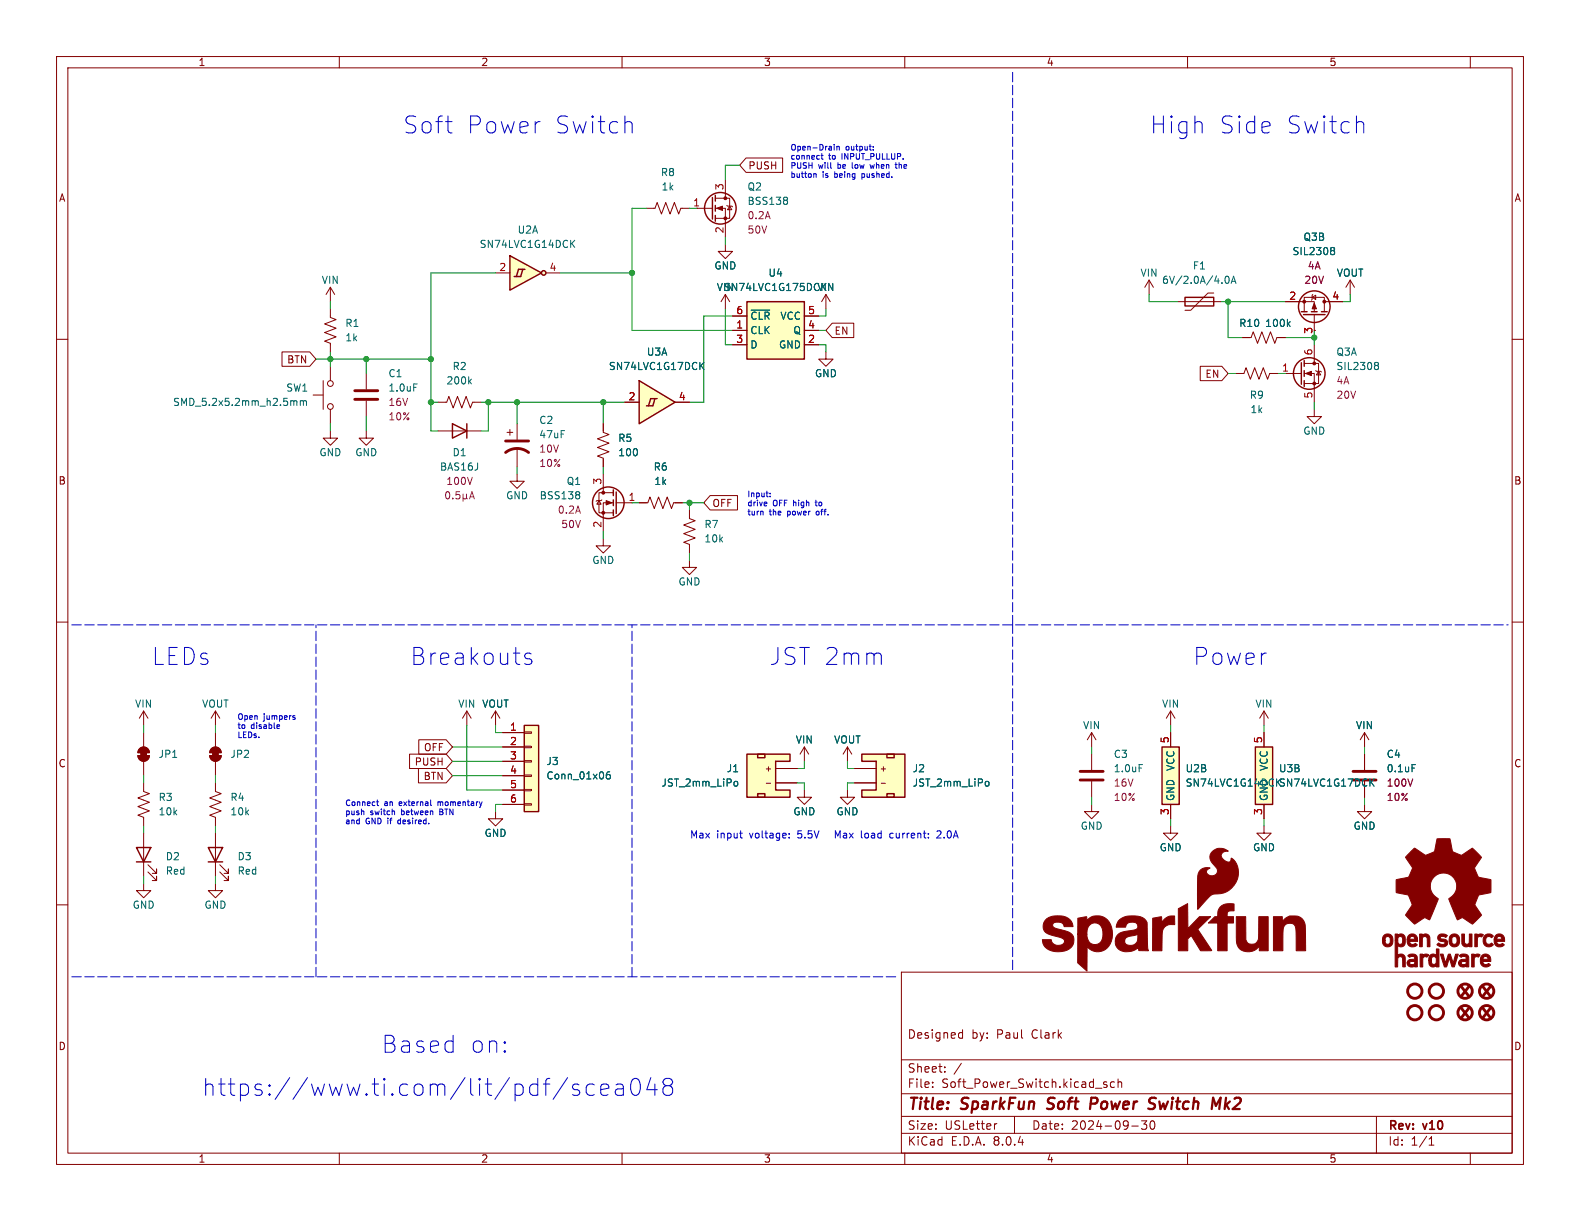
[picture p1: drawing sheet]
<svg xmlns="http://www.w3.org/2000/svg" width="279mm" height="216mm" viewBox="0 0 279 216" stroke-linecap="round" stroke-linejoin="round" font-family="sans-serif">
<g fill="none" stroke="#840000" stroke-width=".18">
<path d="M10 10h259.4v195.9h-259.4zM12 12h255.4v191.9h-255.4zM60 10v2M110 10v2M160 10v2M210 10v2M260 10v2M10 60h2M58.4 54.6v1.5l1 .4-2 .8 2 .7-2 .8 2 .8-2 .7 1 .4v1.5M58.4 50.8l-.7 1.3M58.4 50.8v2.5M58.4 50.8l.8 1.3"/>
<path d="M267.4 60h2M58.4 76.2v1.3h1.3l-1.3 1.2-1.3-1.2h1.3M64.8 76.2v1.3h1.2l-1.2 1.2-1.3-1.2h1.3M64.8 66v2.8M64.8 70.9v2.8M106.7 74.9v1.6l1 .3-2 .8 2 .8-2 .7 2 .8-2 .7 1 .4v1.6M113 88.9h1.6l.3-1 .8 2 .8-2 .7 2 .8-2 .7 2 .4-1h1.5M10 110h2M267.4 110h2M142.2 132.1l-.7 1.3M142.2 132.1v2.5M142.2 132.1l.8 1.3"/>
<path d="M10 160h2M267.4 160h2M159.4 171.9h108v32h-108zM159.4 197.4h108M159.4 193.4h108M159.4 187.4h108M164.9 192.1v.2M164.9 191.4v.1M167.1 189.4v.2M167.1 188.7v.1M169.8 182.6l.4 .1M170 188l-1.3 1.9"/>
<path d="M170.2 182.1v1.5M170.2 183.5l-.4 .1M176.3 198.7l-.3 .1M179.4 197.4v3M195.7 191.4l-.3-.1-.3 .2 .1 .2 .5 .2v.3h-.6M197.1 191.4l-.5-.1-.2 .3v.4l.1 .2h.6M197.7 191.4l.2-.1 .4 .1 .1 .9M197.7 190.8v1.5M200.1 199.1h1.2M201.9 198.2h.9l-.5 .6 .4 .1v.6l-.2 .2h-.4l-.2-.2M203.6 198.3l.1-.1a.81 .81 0 0 1 .6 .6 .81 .81 0 0 1-.3 .8l-.1 .1a.81 .81 0 0 1-.6-.6 .81 .81 0 0 1 .3-.8zM243.4 197.4v6.5"/>
<path d="M60 203.9v2M110 203.9v2M159.4 200.4h108M160 203.9v2M210 203.9v2M252.7 202.5h.9M252.7 201.4l.4-.4v1.5M260 203.9v2"/>
</g>
<path d="M185.1 196l.3 .1M185.4 194.3l-.1 .2 .1 .4M193.8 194.1h-.8l-.3 2M193.8 195.1l-.9 .1M203.7 194.1l.7 .1M203.9 195.2a.46 .46 0 0 1 .3 .4 .46 .46 0 0 1-.2 .4M215 195.5l.9-1.4-.3 2M216.8 194.1l-.2 2M217.5 194.8l-.9 .7" fill="none" stroke="#840000" stroke-width=".4"/>
<path d="M62.7 70.6h4.1M62.7 69.1h4.1" fill="none" stroke="#840000" stroke-width=".51"/>
<path d="M73.2 67.9h.6" fill="none" stroke="#006464" stroke-width=".18"/>
<g fill="#ffffc2">
<path d="M114.3 71.8h1.1z"/>
<path d="M115.1 70.5h1.1z"/>
<path d="M113 67.3l6.4 3.8-6.4 3.8z"/>
</g>
<path d="M113 67.3l6.4 3.8-6.4 3.8zM115.8 70.5l-.4 1.3h-1.1M116.2 70.5h-1.1l-.4 1.3" fill="none" stroke="#840000" stroke-width=".25"/>
<path d="M110.5 71.1h2.5M119.4 71.1h2.5" fill="none" stroke="#840000" stroke-width=".18"/>
<path d="M123.9 64.6l.6 .7M124.5 64.1l-.7 .7" fill="none" stroke="#006464" stroke-width=".18"/>
<path d="M132.1 133.4h7.6v1.2h-2.5v5.1h2.5v1.3h-7.6z" fill="#ffffc2"/>
<g fill="none" stroke="#840000" stroke-width=".25">
<path d="M126 34.9v3.8M126.5 34.5v1.1M126.5 36.3v1M126.5 38.1v1M209.5 52.6h5.1v1.5h-5.1zM132.1 133.4h7.6v1.2h-2.5v5.1h2.5v1.3h-7.6zM134 133.4h1.3v.6h-1.3zM134 140.3h1.3v.7h-1.3z"/>
<circle cx="127.4" cy="36.8" r="2.79"/>
</g>
<g fill="none" stroke="#840000" stroke-width=".18">
<path d="M114.3 36.8h1.5l.4-1 .8 2 .7-2 .8 2 .8-2 .7 2 .4-1h1.5M123.2 36.8h2.8M126.5 36.8h1.8v5.1M126.5 35.1h2.5v3.5h-2.5M128.3 31.8v3.3M128.5 36.3l.2 .1h.7l.1 .2M129 36.4l.4 .7h-.7zM128.3 43.2v1.3h1.2l-1.2 1.2-1.3-1.2h1.3M128.3 52.1v2.5M128.3 52.1l-.8 1.2M128.3 52.1l.7 1.2M203.2 49.5l-.8 1.3"/>
<path d="M203.2 49.5v2.6M203.2 49.5l.8 1.3M208.3 53.3h7.6M214.6 51.8h-1l-3 3.1h-1.1M55.4 69.9h1.7M57.1 67.3v5.1M58.4 64.8v2.5M58.4 72.4v2.5M91.4 83.8v1.3h1.3l-1.3 1.3-1.2-1.3h1.2M82.5 125.7l-.7 1.3M82.5 125.7v2.6M82.5 125.7l.8 1.3"/>
<path d="M87.6 125.7l-.7 1.3M87.6 125.7v2.6M87.6 125.7l.8 1.3M135.5 138.5h.8M137.2 138.4h3.8M137.2 135.9h3.8M25.4 156.2v1.3h1.3l-1.3 1.3-1.3-1.3h1.3"/>
<circle cx="58.4" cy="71.9" r=".51"/>
<circle cx="58.4" cy="67.8" r=".51"/>
</g>
<path d="M139 34.9l.3 .2-.3 .3 .3 .3v.2l-.3 .2M216.7 49l.2-.2a.68 .68 0 0 1 .5 .7 .68 .68 0 0 1-.5 .6l-.2-.1-.1-.4zM217.7 50.1l.4-1.3 .5 1.3M217.8 49.7h.6M52 70.9h.4l.1 .8M53.1 71l.4-.1 .2 .1M53.1 70.9v.8M53.7 71l.1-.1h.3l.1 .8M53.7 71v.7M129.9 138.2h.3l.3 .2-.1 .5-.2 .1-.3-.1" fill="none" stroke="#006464" stroke-width=".18"/>
<g fill="#840000" stroke="#840000" stroke-width=".18">
<path d="M126.7 36.8l1.1-.4v.8z"/>
<circle cx="128.3" cy="38.6" r=".25"/>
<circle cx="128.3" cy="35.1" r=".25"/>
</g>
<path d="M132.1 53.3h10.1v10.2h-10.1z" fill="#ffffc2"/>
<path d="M132.1 53.3h10.1v10.2h-10.1z" fill="none" stroke="#840000" stroke-width=".25"/>
<g fill="none" stroke="#840000" stroke-width=".18">
<path d="M129.5 58.4h2.6M129.5 55.9h2.6M142.2 58.4h2.6M142.2 55.9h2.6M238.8 49.5l-.8 1.3M238.8 49.5v2.6M238.8 49.5l.7 1.3M77.5 71.1h1.5l.4-1 .7 2 .8-2 .8 2 .7-2 .8 2 .4-1h1.5M129.5 61h2.6M142.2 61h2.6M121.9 99.1v1.2h1.3l-1.3 1.3-1.3-1.3h1.3M121.9 90.2v1.5l1 .4-2 .7 2 .8-2 .8 2 .7-2 .8 1 .4v1.5"/>
<path d="M25.4 125.7l-.8 1.3M25.4 125.7v2.6M25.4 125.7l.8 1.3M193 129.5l-.7 1.3M193 129.5v2.6M193 133.4v2.7M193 138.2v2.8M193 129.5l.8 1.3"/>
</g>
<path d="M132.8 54.8h3.3M83 67.4l.4 .5M83.4 67l-.5 .5M201.4 135.2h.6" fill="none" stroke="#006464" stroke-width=".18"/>
<path d="M191 137.9h4.1M191 136.4h4.1" fill="none" stroke="#840000" stroke-width=".51"/>
<g fill="#ffffc2">
<path d="M90.9 48.9h1.2z"/>
<path d="M91.7 47.6h1.1z"/>
<path d="M90.2 45.2l5.6 3.1-5.6 3z"/>
</g>
<circle cx="96.1" cy="48.3" r=".4" fill="#ffffc2" stroke="#ffffc2" stroke-width=".18"/>
<g fill="none" stroke="#840000" stroke-width=".25">
<path d="M90.2 45.2l5.6 3.1-5.6 3zM92.5 47.6l-.4 1.3h-1.2M92.8 47.6h-1.1l-.4 1.3M230.1 55.1h1M230.5 55.6h3.8M231.9 55.1h1M233.7 55.1h1M80 74.9l2.5 1.3-2.5 1.3zM82.5 74.9v2.6M230.1 64.1v3.8M230.6 63.8v1M230.6 65.5v1"/>
<path d="M230.6 67.3v1M108.5 86.6v1M108.5 88.4v1M108.5 90.2v1M109 87v3.8"/>
<circle cx="96.1" cy="48.3" r=".4"/>
<circle cx="232.4" cy="54.2" r="2.79"/>
<circle cx="231.5" cy="66" r="2.79"/>
<circle cx="107.6" cy="88.9" r="2.79"/>
</g>
<g fill="none" stroke="#840000" stroke-width=".18">
<path d="M87.6 48.3h2.6M96.5 48.3h2.6M146 52.1l-.7 1.2M146 52.1v2.5M146 52.1l.8 1.2M219.7 59.7h1.5l.4-1 .8 2 .7-2 .8 2 .8-2 .7 2 .4-1h1.5M227.3 53.3h5.1v1.8M230.6 55.1v-2.5h3.6v2.5M232 52.6l.7-.4v.8zM232.2 52.1l-.2 .1v.8l-.1 .1M232.4 55.6v2.8M234.2 53.3h3.3"/>
<path d="M77.5 76.2h7.6M89.7 76.5h1M90.2 75.9v1.1M91.4 74.9v2.8M91.4 79.2v3.4M146 62.2v1.3h1.3l-1.3 1.3-1.2-1.3h1.2M218.4 66h1.6l.3-1 .8 2.1 .8-2.1 .7 2.1 .8-2.1 .8 2.1 .3-1.1h1.6M227.3 66h2.8M230.6 66h1.8v5.1M230.6 64.3h2.6v3.5h-2.6M232.4 72.4v1.3h1.3l-1.3 1.2-1.3-1.2h1.3M232.4 61v3.3"/>
<path d="M232.7 65.5l.1 .2h.8l.1 .1M233.2 65.7l.4 .6h-.8zM105.9 88.5l.4 .7h-.8zM106.4 88.4l-.1 .1h-.8l-.1 .1M106.7 95.3v1.2h1.2l-1.2 1.3-1.3-1.3h1.3M106.7 83.8v3.3M108.5 88.9h-1.8v5.1M108.5 87.1h-2.6v3.6h2.6M109 88.9h2.8M149.9 132.1l-.8 1.3M149.9 132.1v2.5M149.9 132.1l.7 1.3"/>
<path d="M193 142.2v1.3h1.3l-1.3 1.3-1.2-1.3h1.2"/>
</g>
<path d="M101.1 43l.5 .8M101.6 42.5l-.7 .7M227.8 57.2l.3 .5M228.1 56.9l-.4 .5M235.5 43.8h.3l.2 .2-.2 .3M235.5 44.3h.3M235.8 44.3l.2 .2v.3l-.2 .2h-.3M243.3 64.1h.2l.3 .2-.3 .3M243.3 64.6h.2M243.5 64.6l.3 .3v.2l-.2 .2h-.3M102.3 86.9l.2 .3-.2 .3 .2 .1v.4l-.2 .2" fill="none" stroke="#006464" stroke-width=".18"/>
<g fill="#840000" stroke="#840000" stroke-width=".18">
<path d="M107.2 88.5l1 .4-1 .4z"/>
<path d="M230.9 66l1-.3v.7z"/>
<path d="M215.7 160.4a2.63 2.63 0 0 1 2.5-.6v1.3h-.4a.61 .61 0 0 0-.6 .1 .61 .61 0 0 0-.2 .6v.3h1.1v1.1h-1.1v4.9h-1.7v-4.9h-1.6l1.1-1.1h.5l.1-1.1z"/>
<path d="M208.4 160.7l1.6-.9 .1 4.4 2-2.1h2l-2.3 2.2 2.5 3.8h-2l-1.6-2.6-.7 .5v2.1h-1.6z"/>
<path d="M203.8 162.4l1.6-.3v1a2.13 2.13 0 0 1 2.3-1.1v1.5h-.5a1.6 1.6 0 0 0-1.7 2v2.6h-1.7z"/>
<path d="M218.6 162.1h1.7v4.1a1.18 1.18 0 0 0 1.5 .7 1.18 1.18 0 0 0 .8-1.4v-3.4h1.7v6h-1.6v-.8a2.34 2.34 0 0 1-3.7 .2l-.4-1.1z"/>
<path d="M225.2 162.1h1.6v.8a2.42 2.42 0 0 1 2.6-.9 2.32 2.32 0 0 1 1.4 2.7l.1 3.4h-1.7v-3.1a1.42 1.42 0 0 0-.7-1.7 1.22 1.22 0 0 0-1.6 1.4v3.4h-1.7z"/>
<path d="M190.6 162.4l1.5-.3 .1 .7a2.5 2.5 0 0 1 2.6-.8 2.5 2.5 0 0 1 1.8 2 3.1 3.1 0 0 1-2.3 4.3 2.38 2.38 0 0 1-2.1-.9v4.3l-1.6-1.4v-5.1h1.6a1.53 1.53 0 0 0 1.9 1.8 2.11 2.11 0 0 0 .8-2.8 1.39 1.39 0 0 0-1.6-1 1.39 1.39 0 0 0-1.1 1.6v.4h-1.6z"/>
<path d="M184.8 162.7a3.7 3.7 0 0 1 4.4-.1l.4 .7 .2 .6h-1.6a1.16 1.16 0 0 0-1.7-.8 .55 .55 0 0 0-.3 .7 .55 .55 0 0 0 .6 .4l.9 .2a2.36 2.36 0 0 1 2.2 1.4 2.05 2.05 0 0 1-2.2 2.5 3.4 3.4 0 0 1-3.1-1.1l-.3-1h1.6a1.25 1.25 0 0 0 1.1 1 1.25 1.25 0 0 0 1.2-.7 .74 .74 0 0 0-.8-.7l-.4-.2a3.1 3.1 0 0 1-2.4-1.2l-.1-.9z"/>
<path d="M198 162.6a4.1 4.1 0 0 1 4.4-.1l.5 .6v4.2l.2 .8h-1.7l-.1-.5a2.79 2.79 0 0 1-3.8-.1l-.3-.6v-.6h1.7a.98 .98 0 0 0 1.5 .8 1.57 1.57 0 0 0 .8-1.9l-.6 .2a1.89 1.89 0 0 0-1.7 .7v.2h-1.7a1.79 1.79 0 0 1 2-1.6l.5-.1a1.43 1.43 0 0 0 1.5-.6 .79 .79 0 0 0-1-.9 .96 .96 0 0 0-1.2 .8h-1.6l.2-.7z"/>
<path d="M214.4 150.5a2.13 2.13 0 0 1 2.8 0 .91 .91 0 0 0-1.2 1 1.28 1.28 0 0 0 1.6 .8l.1-.5a.78 .78 0 0 1 .7 .5 3.9 3.9 0 0 1-.1 4.1 3.9 3.9 0 0 1-3.7 1.7 8.1 8.1 0 0 0-2.5 2.4l-.3 .3v-4.3a4.1 4.1 0 0 1 .5-2.7 1.84 1.84 0 0 1 1.7-.3 .68 .68 0 0 0-.7 .7 .68 .68 0 0 0 .8 .7 .93 .93 0 0 0 1.1-.5 .93 .93 0 0 0-.3-1.2 1.79 1.79 0 0 1-.5-2.7z"/>
<path d="M232.4 53.6l.4 1h-.8z"/>
<path d="M260.8 165.2h.4v.2l.5-.3 .4 .1 .2 .1-.1 .2a.27 .27 0 0 1-.5 .1l-.4 .2-.1 1.6h-.4z"/>
<path d="M260.2 168.7h.5v.3a.69 .69 0 0 1 1-.1 .66 .66 0 0 1-.8 .3l-.2 .4v1.4h-.5z"/>
<path d="M251.1 168.7h.5v.2a.78 .78 0 0 1 1.1 0l-.4 .4a.53 .53 0 0 0-.6 0 .53 .53 0 0 0-.1 .7v1h-.5z"/>
<path d="M258.5 165.2h.5v.9a.52 .52 0 0 0 .1 .7 .52 .52 0 0 0 .7 0v-1.6h.5v2.2h-.5v-.2l-.3 .2a.79 .79 0 0 1-1-.5z"/>
<path d="M251 165.2h.5v.2a.84 .84 0 0 1 1-.1 .84 .84 0 0 1 .4 1v1.1h-.5v-1.1a.48 .48 0 0 0-.4-.7 .48 .48 0 0 0-.5 .7v1.1h-.5z"/>
<path d="M262.1 168.9a.98 .98 0 0 1 1.2 0 .98 .98 0 0 1 .3 1.1h-1.4a.58 .58 0 0 0 .4 .6 .58 .58 0 0 0 .7-.2l.3 .2a1.05 1.05 0 0 1-1.3 .3 1.05 1.05 0 0 1-.5-1.3h1.4a.47 .47 0 0 0-.5-.5 .47 .47 0 0 0-.5 .5h-.4z"/>
<path d="M249.1 165.4a.92 .92 0 0 1 1-.2 .92 .92 0 0 1 .6 .9v.4h-1.4a.65 .65 0 0 0 .4 .5 .65 .65 0 0 0 .7-.2l.2 .3a1.05 1.05 0 0 1-1.3 .2 1.05 1.05 0 0 1-.5-1.2h1.4a.47 .47 0 0 0-.5-.5 .47 .47 0 0 0-.4 .5h-.5z"/>
<path d="M254 167.8h.5v3.2h-.5v-.2a.84 .84 0 0 1-1 0 .84 .84 0 0 1-.3-1h.4a.48 .48 0 0 0 .5 .7 .48 .48 0 0 0 .4-.7 .48 .48 0 0 0-.4-.7 .48 .48 0 0 0-.5 .7h-.4a.83 .83 0 0 1 .3-1 .83 .83 0 0 1 1 .1z"/>
<path d="M256.6 165.3a.98 .98 0 0 1 1.2 0 .98 .98 0 0 1 .3 1.2 .92 .92 0 0 1-.9 .9 .92 .92 0 0 1-.9-1h.4a.49 .49 0 0 0 .6 .6 .49 .49 0 0 0 .4-.7 .49 .49 0 0 0-.5-.7 .49 .49 0 0 0-.5 .6v.2h-.4v-.7z"/>
<path d="M262.6 165.4a1.05 1.05 0 0 1 1.5 .1l-.3 .3a.63 .63 0 0 0-.9-.1 .63 .63 0 0 0-.1 .9 .57 .57 0 0 0 1 .1l.2 .3a1.04 1.04 0 0 1-1.3 .2 1.04 1.04 0 0 1-.4-1.3z"/>
<path d="M264.6 165.3a.99 .99 0 0 1 1.1 0 .99 .99 0 0 1 .4 1.2h-1.4a.64 .64 0 0 0 1 .3l.1 .1a.27 .27 0 0 1 .1 .3 .27 .27 0 0 1-.3 .2 1.03 1.03 0 0 1-1.1-.2 1.03 1.03 0 0 1-.3-1.1h1.4a.47 .47 0 0 0-.5-.5 .47 .47 0 0 0-.4 .5h-.5z"/>
<path d="M244.7 165.4a.97 .97 0 0 1 1.2-.1 .97 .97 0 0 1 .4 1.1 .94 .94 0 0 1-1 1 .94 .94 0 0 1-.8-1.1h.4a.5 .5 0 0 0 .5 .7 .5 .5 0 0 0 .5-.7 .49 .49 0 0 0-.5-.7 .49 .49 0 0 0-.5 .7h-.4v-.5z"/>
<path d="M254.4 165.3l.3-.1h.6l.7 .2-.3 .4-.2-.1a.52 .52 0 0 0-.8 .1l.1 .2a1.01 1.01 0 0 1 1.2 .7 1.03 1.03 0 0 1-1.6 .5l-.3-.2 .3-.3a.69 .69 0 0 0 1.1 0l-.3-.2a.73 .73 0 0 1-.8-.3 .73 .73 0 0 1 0-.9z"/>
<path d="M258.1 169a.97 .97 0 0 1 1.2-.3 .97 .97 0 0 1 .4 1.3v1h-.4v-.2a.81 .81 0 0 1-1.4-.5h.5a.48 .48 0 0 0 .5 .3 .48 .48 0 0 0 .4-.6h-.7l-.2 .3h-.5a.78 .78 0 0 1 1-.7h.4a.48 .48 0 0 0-.3-.5 .48 .48 0 0 0-.6 .2z"/>
<path d="M249 169a.99 .99 0 0 1 1.2-.2 .99 .99 0 0 1 .4 1.2v1h-.4v-.2l-.3 .2a.78 .78 0 0 1-1.1-.8h.5a.47 .47 0 0 0 .5 .3 .47 .47 0 0 0 .4-.5 .76 .76 0 0 0-.9 .2h-.5a.77 .77 0 0 1 1-.6h.4a.48 .48 0 0 0-.3-.5 .48 .48 0 0 0-.6 .2z"/>
<path d="M254.7 168.7h.5l.4 1.5 .4-1a.37 .37 0 0 1 .1-.4 .37 .37 0 0 1 .4-.1l.5 1.5 .4-1.5h.5l-.7 2.3h-.4l-.5-1.6-.3 1.1a.39 .39 0 0 1-.2 .4 .39 .39 0 0 1-.4 .1z"/>
<path d="M246.7 165.2h.5v.2a.81 .81 0 0 1 .9-.2 .81 .81 0 0 1 .4 1v.1a.82 .82 0 0 1-.3 1 .82 .82 0 0 1-1-.1v1.7a.81 .81 0 0 1 1-.1 .81 .81 0 0 1 .3 1v1.2h-.4l-.1-1.2a.47 .47 0 0 0-.4-.7 .47 .47 0 0 0-.4 .7v1.2h-.5v-4.7h.5a.47 .47 0 0 0 .3 .7 .47 .47 0 0 0 .5-.6 .49 .49 0 0 0-.1-.7 .49 .49 0 0 0-.7 .1v.5h-.5z"/>
<path d="M249.7 150.4l.5-.4 1.5 1a.58 .58 0 0 0 .9 0l.7-.3a.61 .61 0 0 0 .5-.8l.3-1.6h2.2h.1l.4 1.8a.58 .58 0 0 0 .6 .7l.7 .3a.58 .58 0 0 0 .9-.2l1.4-.9 1.6 1.6-1.2 1.9 .6 1.6 2.3 .5v1.8a.36 .36 0 0 1-.1 .4 .36 .36 0 0 1-.4 .1l-1.7 .4-.5 1.2a.62 .62 0 0 0 .1 1l.9 1.3-1.6 1.6-1.6-1a.52 .52 0 0 0-.8 .1l-.2 .1a.35 .35 0 0 1-.3-.4l-1.3-3.3a2.36 2.36 0 0 0 1.3-3 2.36 2.36 0 0 0-3-1.4 2.36 2.36 0 0 0-1.4 3l.3 .7 .6 .5a.38 .38 0 0 1 .3 .2 .38 .38 0 0 1-.1 .5l-1.4 3.2-.9-.3-1.7 1.1-1.5-1.4a.3 .3 0 0 1-.2-.3 .3 .3 0 0 1 .3-.3l.9-1.4-.5-1.3a.6 .6 0 0 0-.7-.6l-1.6-.3v-2.2l2.1-.5 .6-1.2a.48 .48 0 0 0 0-.7l-1.1-1.6z"/>
<circle cx="106.7" cy="90.7" r=".25"/>
<circle cx="106.7" cy="87.1" r=".25"/>
<circle cx="232.4" cy="67.8" r=".25"/>
<circle cx="232.4" cy="64.3" r=".25"/>
<circle cx="230.6" cy="53.3" r=".25"/>
<circle cx="234.2" cy="53.3" r=".25"/>
</g>
<path d="M79 87l.1-.1a.68 .68 0 0 1 .4 .7 .68 .68 0 0 1-.4 .6 .84 .84 0 0 1-.1-1.2zM80.1 88.1v.1M81.3 86.9h-.6l-.1 .6 .2-.1 .4 .1 .1 .2v.4l-.2 .1-.5-.1M81.9 88l.2 .2h.2l.2-.2M81.9 87.4v1.2M82.5 88l.2 .2M82.5 87.4v.6M83 88.2l.5-1.3 .4 1.3M83.2 87.8h.6" fill="none" stroke="#840084" stroke-width=".18"/>
<path d="M89.4 78h4.1M89.4 80a3.3 3.3 0 0 1 4.1 0" fill="none" stroke="#840000" stroke-width=".51"/>
<path d="M92.7 128.3h2.5v15.2h-2.5z" fill="#ffffc2"/>
<g fill="none" stroke="#840000" stroke-width=".18">
<path d="M88.9 129.5h3.8M88.9 132.1h3.8M88.9 134.6h3.8M88.9 137.2h3.8M88.9 139.7h3.8M92.7 139.6h1.3v.2h-1.3zM92.7 137h1.3v.3h-1.3zM92.7 134.5h1.3v.2h-1.3zM92.7 132h1.3v.2h-1.3zM92.7 129.4h1.3v.3h-1.3zM142.2 139.7v1.3h1.3l-1.3 1.2-1.2-1.2h1.2M149.9 139.7v1.3h1.2l-1.2 1.2-1.3-1.2h1.3"/>
<path d="M88.9 142.2h3.8M92.7 142.1h1.3v.3h-1.3z"/>
</g>
<path d="M92.7 128.3h2.5v15.2h-2.5z" fill="none" stroke="#840000" stroke-width=".25"/>
<path d="M107.8 136.5h-.3a.86 .86 0 0 0 0 1.2l.4-.1v-.4l-.2-.2h-.4l-.1 .2" fill="none" stroke="#006464" stroke-width=".18"/>
<path d="M152.4 133.4h7.6v7.6h-7.6v-1.3h2.5v-5.1h-2.5z" fill="#ffffc2"/>
<path d="M152.4 133.4h7.6v7.6h-7.6v-1.3h2.5v-5.1h-2.5zM156.8 133.4h1.3v.6h-1.3zM156.8 140.3h1.3v.7h-1.3z" fill="none" stroke="#840000" stroke-width=".25"/>
<path d="M25.4 138.4v1.6l1 .3-2 .8 2 .8-2 .7 2 .8-2 .7 1 .4v1.6M151.1 138.4h3.8M151.1 135.9h3.8M155.8 138.5h.8M207 125.7l-.8 1.3M207 125.7v2.6M207 125.7l.8 1.3M223.5 125.7l-.7 1.3M223.5 125.7v2.6M223.5 125.7l.8 1.3M207 146.1v1.2h1.3l-1.3 1.3-1.3-1.3h1.3M223.5 146.1v1.2h1.3l-1.3 1.3-1.3-1.3h1.3" fill="none" stroke="#840000" stroke-width=".18"/>
<path d="M174.3 138.2h.3l.3 .2-.1 .5h-.5" fill="none" stroke="#006464" stroke-width=".18"/>
<path d="M205.5 132.1h3v10.1h-3z" fill="#ffffc2"/>
<path d="M205.5 132.1h3v10.1h-3z" fill="none" stroke="#840000" stroke-width=".25"/>
<path d="M207 129.5v2.6M241.3 133.4v2.7M241.3 138.2v2.8M207 142.2v2.6M241.3 142.2v1.3h1.3l-1.3 1.3-1.3-1.3h1.3" fill="none" stroke="#840000" stroke-width=".18"/>
<g fill="none" stroke="#840000" stroke-width=".51">
<path d="M239.3 137.9h4M239.3 136.4h4"/>
<circle cx="250.2" cy="179.1" r="1.27"/>
<circle cx="250.2" cy="175.3" r="1.27"/>
<circle cx="254" cy="179.1" r="1.27"/>
<circle cx="254" cy="175.3" r="1.27"/>
</g>
<path d="M249.7 135.2h.6" fill="none" stroke="#006464" stroke-width=".18"/>
<path d="M222 132.1h3v10.1h-3z" fill="#ffffc2"/>
<path d="M222 132.1h3v10.1h-3zM24.1 149.9h2.6l-1.3 2.5zM24.1 152.4h2.6M36.8 149.9h2.6l-1.3 2.5zM36.8 152.4h2.6" fill="none" stroke="#840000" stroke-width=".25"/>
<g fill="none" stroke="#840000" stroke-width=".18">
<path d="M131.9 27.9h6.5v2.6h-6.5l-1.1-1.3zM129.5 58.4h2.6M129.5 55.9h2.6M142.2 58.4h2.6M142.2 55.9h2.6M147.2 57.1h3.8v2.6h-3.8l-1.2-1.3zM219.7 59.7h1.3M226.1 59.7h1.2M227.3 53.3h2.6M234.9 53.3h2.6M49.9 62.2h4.9l1.1 1.3-1.1 1.3h-4.9zM106.7 74.9v1.3"/>
<path d="M110.5 71.1h2.5M119.4 71.1h2.5M129.5 61h2.6M142.2 61h2.6M212.2 64.8h3.9l1.1 1.2-1.1 1.3h-3.9zM106.7 81.3v1.3M113 88.9h1.3M119.4 88.9h1.2M125.6 87.6h4.8v2.6h-4.8l-1.1-1.3zM24.4 133.6h2a1.02 1.02 0 0 1-1 1 1.02 1.02 0 0 1-1-1zM24.7 132.4a1.02 1.02 0 0 1 1.1-.2 1.02 1.02 0 0 1 .6 .9h-2zM25.4 129.5v2.6"/>
<path d="M25.4 134.6v2.6M37.1 133.6h2a1.02 1.02 0 0 1-1 1 1.02 1.02 0 0 1-1-1zM37.4 132.4a1.02 1.02 0 0 1 1.1-.2 1.02 1.02 0 0 1 .6 .9h-2zM38.1 138.4v1.6l1 .3-2 .8 2 .8-2 .7 2 .8-2 .7 1 .4v1.6M38.1 125.7v2.6M38.1 129.5v2.6M38.1 134.6v2.6M38.1 125.7l-.8 1.3M38.1 125.7l.8 1.3M72.4 133.3h6.5l1.1 1.3-1.1 1.3h-6.5zM74 135.9h4.9l1.1 1.3-1.1 1.2h-4.9zM74.1 130.8h4.8l1.1 1.3-1.1 1.3h-4.8z"/>
<path d="M88.9 129.5h3.8M88.9 132.1h3.8M88.9 134.6h3.8M88.9 137.2h3.8M88.9 139.7h3.8M137.2 138.4h3.8M137.2 135.9h3.8M151.1 138.4h3.8M151.1 135.9h3.8M207 129.5v2.6M223.5 129.5v2.6M241.3 129.5l-.8 1.3"/>
<path d="M241.3 129.5v2.6M241.3 133.4v2.7M241.3 138.2v2.8M241.3 129.5l.8 1.3M25.4 147.3v7.6M26.2 154.2l1.5 1.5v-.8v.8h-.8M26.2 152.9l1.5 1.5v-.7v.7h-.8M38.1 156.2v1.3h1.3l-1.3 1.3-1.3-1.3h1.3M38.1 147.3v7.6M38.9 154.2l1.5 1.5v-.8v.8h-.8M38.9 152.9l1.5 1.5v-.7v.7h-.8M87.6 143.5v1.3h1.3l-1.3 1.3-1.2-1.3h1.2"/>
<path d="M88.9 142.2h3.8M207 142.2v2.6M223.5 142.2v2.6"/>
</g>
<g fill="none" stroke="#006464" stroke-width=".18">
<path d="M132.8 54.8h3.3M227.8 57.2l.3 .5M228.1 56.9l-.4 .5M235.5 43.8h.3l.2 .2-.2 .3M235.5 44.3h.3M235.8 44.3l.2 .2v.3l-.2 .2h-.3M123.9 64.6l.6 .7M124.5 64.1l-.7 .7M107.8 136.5h-.3a.86 .86 0 0 0 0 1.2l.4-.1v-.4l-.2-.2h-.4l-.1 .2M129.9 138.2h.3l.3 .2-.1 .5-.2 .1-.3-.1M174.3 138.2h.3l.3 .2-.1 .5h-.5M242.4 138.3l.6 .7"/>
<path d="M243 137.7l-.7 .8M249.7 135.2h.6"/>
</g>
<g fill="#840000" stroke="#840000" stroke-width=".18">
<path d="M37.6 132.8h1v1.1h-1z"/>
<path d="M37.1 133.6h2a1.02 1.02 0 0 1-1 1 1.02 1.02 0 0 1-1-1z"/>
<path d="M37.4 132.4a1.02 1.02 0 0 1 1.1-.2 1.02 1.02 0 0 1 .6 .9h-2z"/>
<path d="M24.9 132.8h1v1.1h-1z"/>
<path d="M24.4 133.6h2a1.02 1.02 0 0 1-1 1 1.02 1.02 0 0 1-1-1z"/>
<path d="M24.7 132.4a1.02 1.02 0 0 1 1.1-.2 1.02 1.02 0 0 1 .6 .9h-2z"/>
</g>
<g fill="none" stroke="#0000c2" stroke-width=".18">
<path d="M78.8 21.5h1.1M79.6 23.5h.3M110.9 21.5l.7 .1 .2 .3v1.6M143.9 30.8h.4v.6M145.2 27.5h.4M145.3 27.1v.9l.3 .1M147.5 25.5v.1M147.5 25.9v.6M148 25.9v.6M148 26l.4-.1v.6M150.7 28.8l.1 .9M152.4 30.7v1"/>
<path d="M152.4 31.3l.1 .1M152.5 30.7l-.1 .1M153.8 29.1l.2 .7 .2-.5M154.4 26.4v.1M154.4 25.9v.1M158.3 29.1h.4M158.4 28.8v.8l.3 .2M240.3 21.5l.7 .1 .2 .3v1.6M134.8 90.4l.1 .1v.6M135.5 88.8l.1 .2-.5 .1M135.6 89.4h-.1M136.2 87.7v.1"/>
<path d="M136.2 87.2v.1M144.1 88.8h.4M144.4 90.5v.5M93.9 115.6l-.7-.1-.3 .1-.1 .3 .1 .4 1 .3 .2 .3-.2 .4-.3 .2h-.5l-.3-.2M49.1 128.2h.3v.2l-.4 .1M49.4 128.8h-.3M51.9 126.9h.3v.2l-.3 .1M51.9 126.5l.3 .1M66.6 141.8h.4M66.7 141.4v.9l.3 .1M69.7 143.4l.1 .7M70.4 145.1v.5"/>
<path d="M76.2 142.3l.1 .1M77.4 141.8v.6M77.5 141.8l-.1 .1M77.8 143.1v1h.4M77.8 143.5h.3M130.8 147.3h.5M131 148.1l.3 .1M139.6 148.1v.1M139.6 147.4v.1M164.2 148.1v.1M164.2 147.4v.1M100.4 190.5l-2.6 3.9"/>
<path d="M102.4 191.8l-.7-.1-.3 .1-.2 .3 .2 .4 1 .3 .1 .3-.1 .4-.3 .2h-.6l-.3-.2M105.1 191.8l-.3-.1h-.6l-.3 .1-.2 .5v.8l.2 .4 .3 .2h.6l.3-.2M106.2 192.7l1.5-.3-.2-.6-.3-.1h-.5l-.3 .1-.2 .3v1.2l.2 .2 .3 .2h.5l.3-.2M108.9 191.8l.3-.1h.6l.3 .1 .1 .3v1.6M110.2 192.4l-.3 .1h-.7a.59 .59 0 0 0-.4 .6 .59 .59 0 0 0 .4 .6h.7l.3-.2M111.9 190.8a.71 .71 0 0 1 1.2 .5 1.76 1.76 0 0 1-.6 2.4 .77 .77 0 0 1-.8-.6 2.34 2.34 0 0 1 .2-2.3zM115.1 190.5l-.7 2.2h1.8M115.8 191.7v2M117.8 192l-.4 .3-.2 .2v.6l.2 .3 .4 .3h.6l.3-.2 .2-.4v-.6l-.2-.4-.3-.1M117.8 192a.65 .65 0 0 1-.6-.7 .65 .65 0 0 1 .6-.6h.6a.65 .65 0 0 1 .6 .6 .65 .65 0 0 1-.6 .7M117.8 192h.6"/>
</g>
<path d="M12.7 110.5h254M179.1 110.5v-97.8M12.7 172.7h146M55.9 172.7v-62.2M111.8 172.7v-62.2M179.1 171.5v-61" fill="none" stroke="#0000c2" stroke-width=".18" stroke-dasharray="1.7 .6"/>
<g fill="none" stroke="#009600" stroke-width=".18">
<path d="M114.3 36.8h-2.5v21.6h17.7M121.9 36.8h1.3M130.8 29.2h-2.5v2.6M58.4 53.3v1.3M87.6 48.3h-11.4v27.9h1.3M99.1 48.3h12.7M128.3 41.9v1.3M128.3 54.6v6.4h1.2M129.5 55.9h-5v15.2h-2.6M144.8 58.4h1.2M146 54.6v1.3h-1.2M203.2 52.1v1.2h5.1"/>
<path d="M215.9 53.3h11.4M217.2 53.3v6.4h2.5M227.3 59.7h5.1M232.4 58.4v2.6M238.8 52.1v1.2h-1.3M55.9 63.5h20.3M58.4 62.2v2.6M58.4 74.9v1.3M64.8 63.5v2.5M64.8 73.7v2.5M76.2 71.1h1.3M85.1 71.1h25.4"/>
<path d="M86.4 71.1v5.1h-1.3M91.4 71.1v3.8M106.7 71.1v3.8M144.8 61h1.2v1.2M217.2 66h1.2M226.1 66h1.2M232.4 71.1v1.3M91.4 82.6v1.2M106.7 82.6v1.2M106.7 94v1.3M111.8 88.9h1.2M120.6 88.9h3.9"/>
<path d="M121.9 88.9v1.3M121.9 97.8v1.3M25.4 128.3v1.2M25.4 137.2v1.2M38.1 128.3v1.2M38.1 137.2v1.2M80 137.2h8.9M80 134.6h8.9M80 132.1h8.9M82.5 128.3v11.4h6.4M87.6 128.3v1.2h1.3M141 138.4h1.2v1.3"/>
<path d="M142.2 134.6v1.3h-1.2M149.9 134.6v1.3h1.2M151.1 138.4h-1.2v1.3M193 132.1v1.3M207 128.3v1.2M223.5 128.3v1.2M241.3 132.1v1.3M25.4 146.1v1.2M25.4 154.9v1.3M38.1 146.1v1.2M38.1 154.9v1.3M88.9 142.2h-1.3v1.3"/>
<path d="M193 141v1.2M207 144.8v1.3M223.5 144.8v1.3M241.3 141v1.2"/>
</g>
<g fill="#009600" stroke="#009600" stroke-width=".18">
<circle cx="106.7" cy="71.1" r=".46"/>
<circle cx="121.9" cy="88.9" r=".46"/>
<circle cx="86.4" cy="71.1" r=".46"/>
<circle cx="91.4" cy="71.1" r=".46"/>
<circle cx="111.8" cy="48.3" r=".46"/>
<circle cx="64.8" cy="63.5" r=".46"/>
<circle cx="76.2" cy="71.1" r=".46"/>
<circle cx="76.2" cy="63.5" r=".46"/>
<circle cx="58.4" cy="63.5" r=".46"/>
<circle cx="232.4" cy="59.7" r=".46"/>
<circle cx="217.2" cy="53.3" r=".46"/>
</g>
<g font-size="4.2" fill="#0000c2">
<text x="71.1" y="23.9">Soft</text>
<text x="82.3" y="23.9">Power</text>
<text x="97.7" y="23.9">Switch</text>
<text x="203.2" y="23.9">High</text>
<text x="215.3" y="23.9">Side</text>
<text x="227.1" y="23.9">Switch</text>
<text x="26.7" y="117.9">LEDs</text>
<text x="72.4" y="117.9">Breakouts</text>
<text x="135.9" y="117.9">JST 2mm</text>
<text x="210.8" y="117.9">Power</text>
<text x="67.3" y="186.4">Based</text>
<text x="82.9" y="186.4">on:</text>
<text x="35.6" y="194.1">https://www.ti.com/lit/pdf/scea048</text>
</g>
<g font-size="3.5" fill="#840000">
<text x="257.6" y="177">x x</text>
<text x="257.6" y="180.8">x x</text>
</g>
<g font-size="2.8" fill="#840000">
<text x="160.4" y="196.8">Title:</text>
<text x="170.1" y="196.8">SparkFun</text>
<text x="186.1" y="196.8">Soft</text>
<text x="194.4" y="196.8">Power</text>
<text x="205.6" y="196.8">Switch</text>
<text x="217.5" y="196.8">Mk2</text>
</g>
<g font-size="2.1" fill="#840000">
<text x="160.4" y="183.9">Designed</text>
<text x="171.8" y="183.9">by:</text>
<text x="176.3" y="183.9">Paul</text>
<text x="182.6" y="183.9">Clark</text>
<text x="160.4" y="189.9">Sheet:</text>
<text x="160.4" y="192.6">File:</text>
<text x="166.5" y="192.6">Soft_Power_Switch.kicad_sch</text>
<text x="160.4" y="202.8">KiCad</text>
<text x="160.4" y="200">Size:</text>
<text x="167.1" y="200">USLetter</text>
<text x="168.1" y="202.8">E.D.A.</text>
<text x="175.7" y="202.8">8.0.4</text>
<text x="182.4" y="200">Date:</text>
<text x="189.4" y="200">2024-09-30</text>
<text x="245.4" y="200.2">Rev:</text>
<text x="245.4" y="202.8">Id:</text>
<text x="249.5" y="202.8">1/1</text>
<text x="251.8" y="200.2">v10</text>
</g>
<g font-size="1.8" fill="#840000">
<text x="35" y="11.9">1</text>
<text x="85" y="11.9">2</text>
<text x="135" y="11.9">3</text>
<text x="185" y="11.9">4</text>
<text x="235" y="11.9">5</text>
<text x="10.3" y="35.9">A</text>
<text x="132.2" y="30.2">PUSH</text>
<text x="267.7" y="35.9">A</text>
<text x="147.5" y="59.4">EN</text>
<text x="50.7" y="64.5">BTN</text>
<text x="213.1" y="67">EN</text>
<text x="10.3" y="85.9">B</text>
<text x="125.9" y="89.9">OFF</text>
<text x="267.7" y="85.9">B</text>
<text x="10.3" y="135.9">C</text>
<text x="73.2" y="135.6">PUSH</text>
<text x="74.9" y="133">OFF</text>
<text x="267.7" y="135.9">C</text>
<text x="74.8" y="138.1">BTN</text>
<text x="10.3" y="185.9">D</text>
<text x="267.7" y="185.9">D</text>
<text x="35" y="205.8">1</text>
<text x="85" y="205.8">2</text>
<text x="135" y="205.8">3</text>
<text x="185" y="205.8">4</text>
<text x="235" y="205.8">5</text>
</g>
<g font-size="1.8" fill="#006464">
<text x="116.8" y="31.3">R8</text>
<text x="116.9" y="33.9">1k</text>
<text x="132.1" y="33.9">Q2</text>
<text x="91.4" y="41.5">U2A</text>
<text x="132.1" y="36.4">BSS138</text>
<text x="84.7" y="44">SN74LVC1G14DCK</text>
<text x="126.2" y="47.9">GND</text>
<text x="210.8" y="47.9">F1</text>
<text x="228.5" y="45.3">SIL2308</text>
<text x="230.4" y="42.8">Q3B</text>
<text x="56.8" y="50.4">VIN</text>
<text x="126.7" y="51.7">VIN</text>
<text x="127.9" y="51.7">SN74LVC1G175DCKVIN</text>
<text x="135.8" y="49.1">U4</text>
<text x="201.6" y="49.1">VIN</text>
<text x="205.4" y="50.4">6V/2.0A/4.0A</text>
<text x="236.3" y="49.1">VOUT</text>
<text x="61" y="58">R1</text>
<text x="132.6" y="59.3">CLK</text>
<text x="132.6" y="56.7">~{CLR}VCC</text>
<text x="140.2" y="59.3">Q</text>
<text x="219" y="58">R10</text>
<text x="223.6" y="58">100k</text>
<text x="61" y="60.6">1k</text>
<text x="79.9" y="65.6">R2</text>
<text x="107.6" y="65.6">SN74LVC1G17DCK</text>
<text x="114.3" y="63.1">U3A</text>
<text x="132.6" y="61.8">D</text>
<text x="137.7" y="61.8">GND</text>
<text x="236.2" y="63.1">Q3A</text>
<text x="236.2" y="65.6">SIL2308</text>
<text x="30.5" y="72">SMD_5.2x5.2mm_h2.5mm</text>
<text x="50.5" y="69.4">SW1</text>
<text x="68.6" y="66.9">C1</text>
<text x="68.6" y="69.4">1.0uF</text>
<text x="78.8" y="68.2">200k</text>
<text x="144" y="66.9">GND</text>
<text x="220.9" y="70.7">R9</text>
<text x="95.3" y="75.2">C2</text>
<text x="95.3" y="77.7">47uF</text>
<text x="221" y="73.3">1k</text>
<text x="230.4" y="77.1">GND</text>
<text x="56.4" y="80.9">GND</text>
<text x="62.7" y="80.9">GND</text>
<text x="77.7" y="83.4">BAS16J</text>
<text x="79.9" y="80.9">D1</text>
<text x="109.2" y="78.3">R5</text>
<text x="109.2" y="80.9">100</text>
<text x="115.5" y="83.4">R6</text>
<text x="89.4" y="88.5">GND</text>
<text x="95.3" y="88.5">BSS138</text>
<text x="100.1" y="86">Q1</text>
<text x="115.6" y="86">1k</text>
<text x="124.5" y="93.6">R7</text>
<text x="104.6" y="99.9">GND</text>
<text x="124.5" y="96.1">10k</text>
<text x="119.9" y="103.7">GND</text>
<text x="23.8" y="125.3">VIN</text>
<text x="35.6" y="125.3">VOUT</text>
<text x="80.9" y="125.3">VIN</text>
<text x="85.2" y="125.3">VOUT</text>
<text x="205.4" y="125.3">VIN</text>
<text x="221.9" y="125.3">VIN</text>
<text x="140.6" y="131.7">VIN</text>
<text x="147.4" y="131.7">VOUT</text>
<text x="191.4" y="129.1">VIN</text>
<text x="239.7" y="129.1">VIN</text>
<text x="27.9" y="134.2">JP1</text>
<text x="40.6" y="134.2">JP2</text>
<text x="96.5" y="135.5">J3</text>
<text x="128.4" y="136.8">J1</text>
<text x="161.3" y="136.8">J2</text>
<text x="196.9" y="134.2">C3</text>
<text x="196.9" y="136.8">1.0uF</text>
<text x="207.9" y="136.4" transform="rotate(-90 207.9 136.4)">VCC</text>
<text x="209.6" y="136.8">U2B</text>
<text x="224.4" y="136.4" transform="rotate(-90 224.4 136.4)">VCC</text>
<text x="226.1" y="136.8">U3B</text>
<text x="245.1" y="134.2">C4</text>
<text x="245.1" y="136.8">0.1uF</text>
<text x="27.9" y="141.8">R3</text>
<text x="40.6" y="141.8">R4</text>
<text x="96.5" y="138">Conn_01x06</text>
<text x="116.9" y="139.3">JST_2mm_LiPo</text>
<text x="161.3" y="139.3">JST_2mm_LiPo</text>
<text x="207.9" y="141.7" transform="rotate(-90 207.9 141.7)">GND</text>
<text x="209.6" y="139.3">SN74LVC1G14DCK</text>
<text x="224.4" y="141.7" transform="rotate(-90 224.4 141.7)">GND</text>
<text x="226.1" y="139.3">SN74LVC1G17DCK</text>
<text x="27.9" y="144.4">10k</text>
<text x="40.6" y="144.4">10k</text>
<text x="85.6" y="148.2">GND</text>
<text x="140.2" y="144.4">GND</text>
<text x="147.8" y="144.4">GND</text>
<text x="191" y="146.9">GND</text>
<text x="239.3" y="146.9">GND</text>
<text x="29.2" y="152.3">D2</text>
<text x="29.2" y="154.9">Red</text>
<text x="41.9" y="152.3">D3</text>
<text x="41.9" y="154.9">Red</text>
<text x="205" y="150.7">GND</text>
<text x="221.5" y="150.7">GND</text>
<text x="23.4" y="160.9">GND</text>
<text x="36.1" y="160.9">GND</text>
</g>
<g font-size="1.8" fill="#a90000">
<text x="128" y="33.7" transform="rotate(-90 128 33.7)">3</text>
<text x="122.5" y="36.6">1</text>
<text x="128" y="41.3" transform="rotate(-90 128 41.3)">2</text>
<text x="88.2" y="48">2</text>
<text x="97.1" y="48">4</text>
<text x="227.9" y="53.1">2</text>
<text x="235.5" y="53.1">4</text>
<text x="130.1" y="58.2">1</text>
<text x="130.1" y="55.6">6</text>
<text x="142.8" y="58.2">4</text>
<text x="142.8" y="55.6">5</text>
<text x="232.2" y="59.1" transform="rotate(-90 232.2 59.1)">3</text>
<text x="130.1" y="60.7">3</text>
<text x="142.8" y="60.7">2</text>
<text x="226.6" y="65.8">1</text>
<text x="232.2" y="62.9" transform="rotate(-90 232.2 62.9)">6</text>
<text x="111.1" y="70.9">2</text>
<text x="119.9" y="70.9">4</text>
<text x="232.2" y="70.6" transform="rotate(-90 232.2 70.6)">5</text>
<text x="106.4" y="85.8" transform="rotate(-90 106.4 85.8)">3</text>
<text x="111.1" y="88.6">1</text>
<text x="106.4" y="93.4" transform="rotate(-90 106.4 93.4)">2</text>
<text x="90.1" y="129.3">1</text>
<text x="90.1" y="131.8">2</text>
<text x="206.8" y="131.5" transform="rotate(-90 206.8 131.5)">5</text>
<text x="223.3" y="131.5" transform="rotate(-90 223.3 131.5)">5</text>
<text x="90.1" y="134.4">3</text>
<text x="90.1" y="136.9">4</text>
<text x="90.1" y="139.4">5</text>
<text x="90.1" y="142">6</text>
<text x="206.8" y="144.2" transform="rotate(-90 206.8 144.2)">3</text>
<text x="223.3" y="144.2" transform="rotate(-90 223.3 144.2)">3</text>
</g>
<g font-size="1.8" fill="#840084">
<text x="132.1" y="39">0.2A</text>
<text x="132.1" y="41.5">50V</text>
<text x="231.2" y="47.9">4A</text>
<text x="230.6" y="50.4">20V</text>
<text x="68.6" y="72">16V</text>
<text x="236.2" y="68.2">4A</text>
<text x="236.2" y="70.7">20V</text>
<text x="68.6" y="74.5">10%</text>
<text x="95.3" y="80.2">10V</text>
<text x="95.3" y="82.8">10%</text>
<text x="78.8" y="86">100V</text>
<text x="98.5" y="91">0.2A</text>
<text x="99.1" y="93.6">50V</text>
<text x="196.9" y="139.3">16V</text>
<text x="196.9" y="141.8">10%</text>
<text x="245.1" y="139.3">100V</text>
<text x="245.1" y="141.8">10%</text>
</g>
<g font-size="1.8" fill="#0000c2">
<text x="121.9" y="148.3">Max</text>
<text x="126.7" y="148.3">input</text>
<text x="132.7" y="148.3">voltage:</text>
<text x="141.3" y="148.3">5.5V</text>
<text x="147.3" y="148.3">Max</text>
<text x="152.1" y="148.3">load</text>
<text x="157.4" y="148.3">current:</text>
<text x="166" y="148.3">2.0A</text>
</g>
<g font-size="1.4" fill="#0000c2">
<text x="139.7" y="26.7">Open-Drain</text>
<text x="139.7" y="28.3">connect</text>
<text x="139.7" y="29.9">PUSH</text>
<text x="144.8" y="29.9">will</text>
<text x="146.6" y="28.3">to</text>
<text x="148.4" y="29.9">be</text>
<text x="149.1" y="28.3">INPUT_PULLUP.</text>
<text x="149.6" y="26.7">output:</text>
<text x="151.1" y="29.9">low</text>
<text x="154.6" y="29.9">when</text>
<text x="159.4" y="29.9">the</text>
<text x="139.7" y="31.5">button</text>
<text x="145.5" y="31.5">is</text>
<text x="147.8" y="31.5">being</text>
<text x="152.9" y="31.5">pushed.</text>
<text x="132.1" y="88">Input:</text>
<text x="132.1" y="89.6">drive</text>
<text x="136.7" y="89.6">OFF</text>
<text x="140.5" y="89.6">high</text>
<text x="144.7" y="89.6">to</text>
<text x="132.1" y="91.2">turn</text>
<text x="136.1" y="91.2">the</text>
<text x="139.5" y="91.2">power</text>
<text x="144.8" y="91.2">off.</text>
<text x="41.9" y="127.3">Open</text>
<text x="41.9" y="129">to</text>
<text x="41.9" y="130.6">LEDs.</text>
<text x="44.4" y="129">disable</text>
<text x="46.6" y="127.3">jumpers</text>
<text x="61" y="142.6">Connect</text>
<text x="68" y="142.6">an</text>
<text x="70.8" y="142.6">external</text>
<text x="77.9" y="142.6">momentary</text>
<text x="61" y="144.2">push</text>
<text x="61" y="145.8">and</text>
<text x="64.7" y="145.8">GND if</text>
<text x="65.5" y="144.2">switch</text>
<text x="70.8" y="145.8">desired.</text>
<text x="71.2" y="144.2">between</text>
<text x="78.2" y="144.2">BTN</text>
</g>
<g font-size="1.4" fill="#840000">
<text x="135.1" y="136.6">+</text>
<text x="155.5" y="136.6">+</text>
</g>
</svg>
